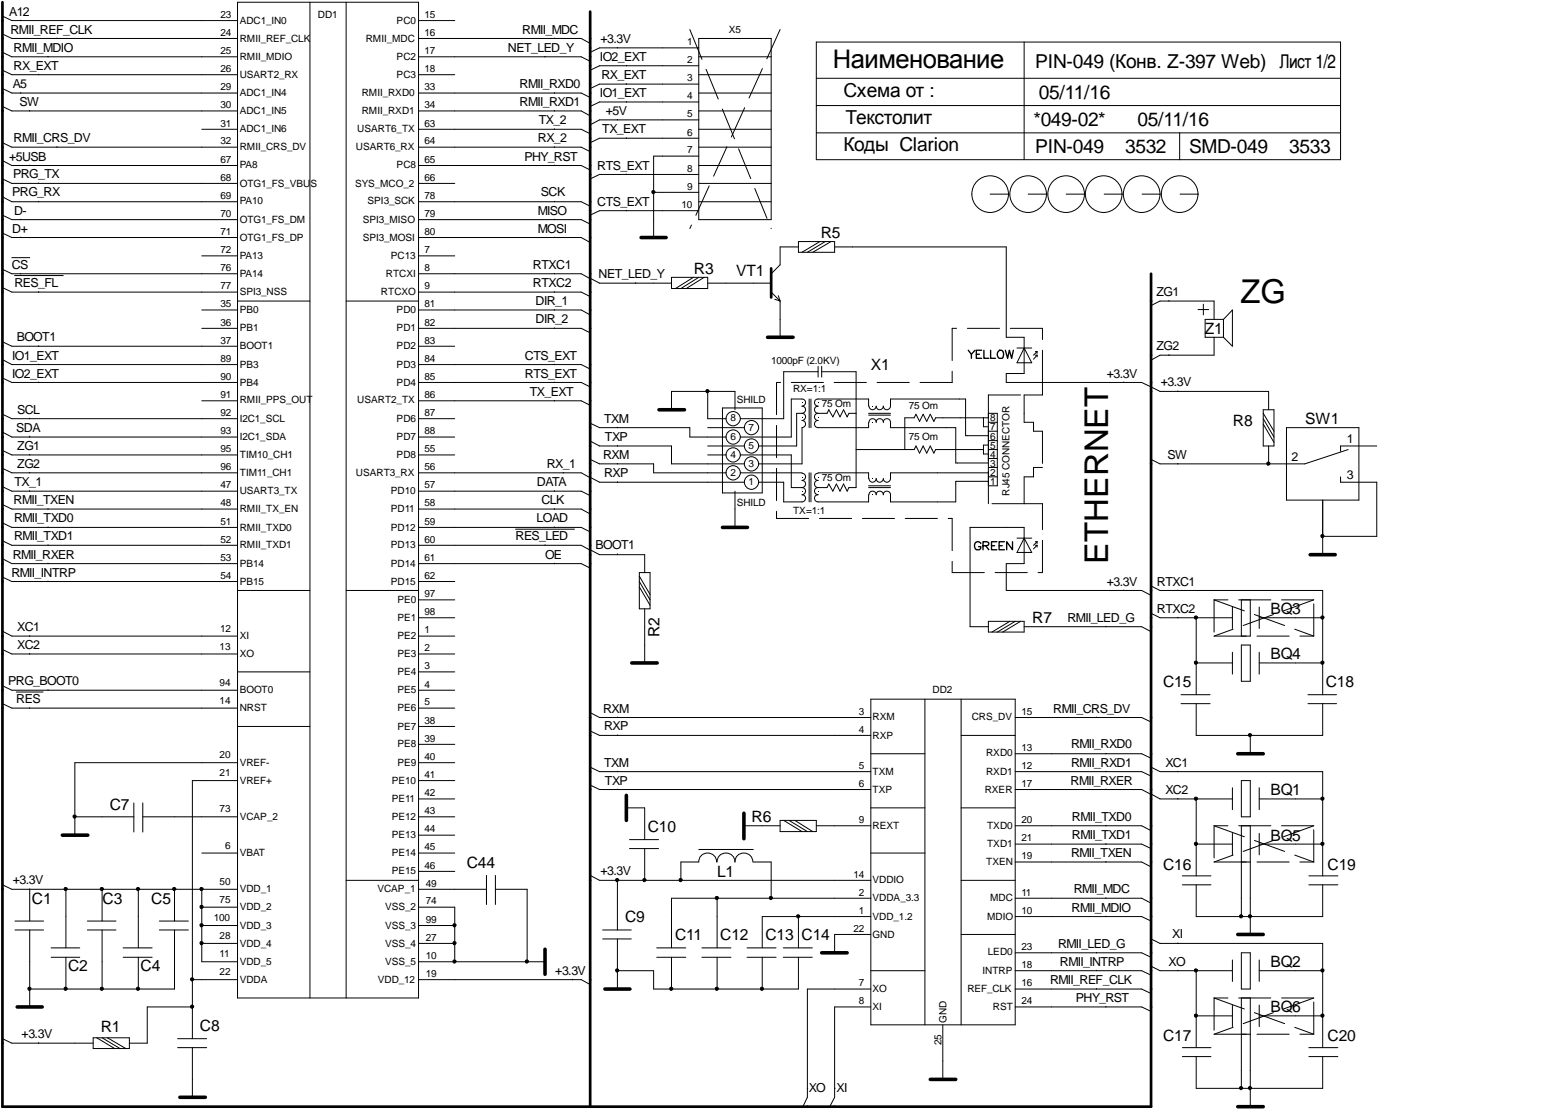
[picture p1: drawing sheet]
<svg xmlns="http://www.w3.org/2000/svg" width="297mm" height="210mm" viewBox="0 0 297 210" stroke-linecap="round" stroke-linejoin="round" font-family="sans-serif">
<path d="M.5 .4v209.1h217.6v-157.7M111.8 2.2v207.3M146.1 50.8v5.5" fill="none" stroke="#000" stroke-width=".51"/>
<g fill="none" stroke="#000" stroke-width=".19">
<path d="M.5 16.8l1.7 .8h42.8M.5 3l1.7 .9h42.8M.5 9.9l1.7 .9h42.8M.5 13.3l1.7 .8h42.8M.5 6.4l1.7 .9h42.8M3.9 3.8v.1M3.9 17.5v.1M7.3 14.1h.1M9.1 10.7v.1M10.8 7.2v.1M45 .4h34.3v188.5h-34.3zM58.7 .4v188.5"/>
<path d="M65.6 .4v188.5M79.3 17.6h30.8l1.7 .9M79.3 3.9h6.8M79.3 10.8h30.8l1.7 .8M79.3 7.3h30.8l1.7 .9M79.3 14.1h6.8M103.2 10.7v.1M105 7.2v.1M105 17.5v.1M117 9v.1M118.7 12.4h.1M118.7 15.8v.1"/>
<path d="M118.7 19.2v.1M132.4 7.3h13.7v34.3h-13.7zM132.4 17.6h13.7M132.4 15.9h-18.8l-1.8 .9M132.4 12.4h-18.8l-1.8 .9M132.4 19.3h-18.8l-1.8 .9M132.4 9.1h-18.8l-1.8 .8M132.4 10.8h13.7M132.4 14.1h13.7M154.6 8h99.4v22.2h-99.4zM154.6 20h99.4M154.6 14.8h99.4"/>
<path d="M194 8v22.2M.5 30.4l1.7 .9h42.8M.5 20.2l1.7 .8h42.8M.5 37.3l1.7 .9h42.8M.5 33.9l1.7 .8h42.8M.5 27l1.7 .9h42.8M5.6 20.9v.1M5.6 31.2v.1M7.3 34.6v.1M7.3 38.1v.1M10.8 27.8v.1M38.2 24.5h6.8"/>
<path d="M79.3 31.3h30.8l1.7 .9M79.3 21h30.8l1.7 .9M79.3 38.2h30.8l1.7 .8M79.3 27.9h30.8l1.7 .8M79.3 24.5h30.8l1.7 .8M79.3 34.7h6.8M105 20.9v.1M105 24.4v.1M105 27.8v.1M105 31.2v.1M105 38.1v.1M117 22.6v.1"/>
<path d="M118.7 26.1v.1M118.7 32.9v.1M118.7 39.8v.1M123.8 36.4h8.6M132.4 31.3h13.7M132.4 21h13.7M132.4 39.9h-18.8l-1.8 .8M132.4 33h-18.8l-1.8 .9M132.4 26.2h-18.8l-1.8 .8M132.4 22.7h-18.8l-1.8 .9M132.4 29.5h-8.6v15.5M132.4 38.2h13.7"/>
<path d="M132.4 34.7h13.7M132.4 27.9h13.7M132.4 24.5h13.7M154.6 25.1h99.4M187.6 36.7h3.4M194.8 36.7h3.4M202 36.7h3.4M209.2 36.7h3.4M216.4 36.7h3.4M223.5 25.1v5.1M223.6 36.7h3.4M.5 51l1.7 .8h42.8"/>
<path d="M.5 40.7l1.7 .9h42.8M.5 44.1l1.7 .9h42.8M.5 54.4l1.7 .9h42.8M2.2 48.8h3.4M2.7 52.2h9.3M3.9 41.5v.1M3.9 44.9v.1M3.9 51.7v.1M7.3 55.2v.1M38.2 58.7h6.8M38.2 48.4h6.8M45 57h13.7"/>
<path d="M65.6 57h13.7M79.3 51.8h30.8l1.7 .9M79.3 41.6h30.8l1.7 .8M79.3 45h30.8l1.7 .9M79.3 58.7h30.8l1.7 .9M79.3 55.3h30.8l1.7 .8M79.3 48.4h6.8M105 41.5v.1M105 44.9v.1M105 51.7v.1M105 55.2v.1M105 58.6v.1"/>
<path d="M111.8 52.7l1.8 .9h13.6M120.4 53.5v.1M127.2 52.5h6.9v2.1h-6.9zM131.4 52.5l-3.4 2.1M132.4 52.5l-3.4 2.1M133.4 52.5l-3.4 2.1M134.1 53.6h12M146.1 55.3l1.7 1.7M146.8 56.6l1 .4M147.4 56l.4 1M147.8 57v6.8M151.3 45.7h6.8v2.1h-6.8z"/>
<path d="M151.3 46.7h-3.5v3.4l-1.7 1.7M155.3 45.7l-3.4 2.1M156.3 45.7l-3.4 2.1M157.4 45.7l-3.4 2.1M158.1 46.7h32.5v17.1h3.4v6.9h-3.4v1.7h25.7l3.4 1.7h20.6v3.5M218.1 57.8l1.6-.8h10.3v3.5M221.4 56.9v.1M226.9 58.6h2.1M228 57.6v2M.5 78.4l1.7 .8h42.8M.5 68.1l1.7 .9h42.8M.5 64.7l1.7 .8h42.8"/>
<path d="M.5 71.5l1.7 .9h42.8M5.6 79.2h.1M7.3 65.4v.1M7.3 68.9v.1M7.3 72.3v.1M38.2 75.9h6.8M38.2 62.1h6.8M79.3 79.2h6.8M79.3 72.4h30.8l1.7 .8M79.3 75.9h30.8l1.7 .8M79.3 69h30.8l1.7 .8M79.3 62.1h30.8l1.7 .9"/>
<path d="M79.3 65.5h6.8M105 62.1h.1M105 68.9v.1M105 72.3v.1M105 75.8v.1M127.2 77.6v-3.5h12v3.5M134.1 74.1v5.1h3.4M136.9 77.2h7.5v16.1h-7.5zM137.5 79.2a1.35 1.35 0 0 1 1.4-1.3 1.35 1.35 0 0 1 1.3 1.3M137.5 79.2a1.35 1.35 0 0 0 1.4 1.4 1.35 1.35 0 0 0 1.3-1.4M151.9 78.2a.68 .68 0 0 1 .7 .7 .68 .68 0 0 1-.7 .7 .68 .68 0 0 1 .7 .7 .68 .68 0 0 1-.7 .6v6.9h-8.2M151.9 78.2a.68 .68 0 0 0 .7-.6 .68 .68 0 0 0-.7-.7 .68 .68 0 0 0 .7-.7 .68 .68 0 0 0-.7-.7h-2v7.2h-9.7"/>
<path d="M151.9 78.2h-1v6.2h-7.2M153.3 75.5v5.4M153.6 75.5v5.4M155 78.2a.68 .68 0 0 0-.7 .7 .68 .68 0 0 0 .7 .7 .68 .68 0 0 0-.7 .7 .68 .68 0 0 0 .7 .6h9.5v-1M155 70.4h-6.5v8.8h-8.3M155 78.2h1.7l.3-.6 .8 1.3 .7-1.3 .6 1.3 .7-1.3 .7 1.3 .3-.7h1.4M155 69.3v2.1M155.7 70.4h6.5v21.9h-1.4l-.3 .7-.7-1.4-.7 1.4-.6-1.4-.7 1.4-.8-1.4-.3 .7h-1.7M155.7 69.3v2.1M164.5 76.9v-1.4h-9.5a.68 .68 0 0 0-.7 .7 .68 .68 0 0 0 .7 .7 .68 .68 0 0 0-.7 .7 .68 .68 0 0 0 .7 .6M164.5 78.2h4.2M164.5 78.6h4.2"/>
<path d="M164.6 79.9a.68 .68 0 0 1 .7-.7 .68 .68 0 0 1 .7 .7 .68 .68 0 0 1 .7-.7 .68 .68 0 0 1 .6 .7 .68 .68 0 0 1 .7-.7 .68 .68 0 0 1 .7 .7v1h12.4v6.7h6.1M164.6 76.9a.68 .68 0 0 0 .7 .7 .68 .68 0 0 0 .7-.7 .68 .68 0 0 0 .7 .7 .68 .68 0 0 0 .6-.7 .68 .68 0 0 0 .7 .7 .68 .68 0 0 0 .7-.7v-1.4h14.2v7h4.3M186.3 79.1v1.7h.9M187.2 78.2h1.7v13.7h-1.7zM187.2 79.1h-10l-.3 .7-.7-1.4-.6 1.4-.7-1.4-.7 1.4-.7-1.4-.3 .7h-1.8v6M187.2 79.9h1.7M192.7 65.9h2.7M194 65.9l1.4 2.8h-2.7zM196.1 67.2h.4M196.1 66.5h.4M196.5 66.5v.4M196.5 67.2v.4"/>
<path d="M196.5 67.2l-.7 .8M196.5 66.5l-.7 .7M212.9 72.3v.1M221.4 67.1v.1M223.1 74v.1M230 63.8v3.4h-10.3l-1.6 1M231.8 60.5h-3.5v3.3h3.5M231.8 60.5v3.3M231.8 60.5l1.7-1.8v6.8l-1.7-1.7M239.3 77.6h2v6.8h-2zM239.3 78.2l2 3.4M239.3 79.2l2 3.5"/>
<path d="M.5 88.6l1.7 .9h42.8M.5 85.3l1.7 .8h42.8M.5 92.1l1.7 .9h42.8M.5 81.8l1.7 .9h42.8M.5 99l1.7 .8h42.8M.5 95.5l1.7 .9h42.8M5.6 82.5v.2M5.6 86v.1M5.6 89.4v.1M5.6 92.9v.1M9.1 96.3v.1M9.1 99.7v.1"/>
<path d="M79.3 89.5h30.8l1.7 .9M79.3 86.1h6.8M79.3 93h30.8l1.7 .8M79.3 82.7h6.8M79.3 99.8h30.8l1.7 .9M79.3 96.4h30.8l1.7 .9M105 92.9v.1M105 96.3v.1M105 99.7v.1M106.7 89.4v.1M111.8 87l1.8 .8h10.2v1.7h13.7M111.8 90.3l1.8 1h27.3"/>
<path d="M111.8 83.5l1.8 .9h13.6v3.4h13.7M111.8 80.1l1.8 .8h17.1v1.8h6.8M117 80.9h.1M117 84.3v.1M117 87.7v.1M117 91.2v.1M134.1 86.1h3.4M134.1 84.4h6.8M134.1 80.9h6.8M137.5 86.1a1.35 1.35 0 0 1 1.4-1.3 1.35 1.35 0 0 1 1.3 1.3M137.5 86.1a1.35 1.35 0 0 0 1.4 1.4 1.35 1.35 0 0 0 1.3-1.4M137.5 82.7a1.35 1.35 0 0 1 1.4-1.3 1.35 1.35 0 0 1 1.3 1.3"/>
<path d="M137.5 82.7a1.35 1.35 0 0 0 1.4 1.4 1.35 1.35 0 0 0 1.3-1.4M137.5 89.5a1.35 1.35 0 0 1 1.4-1.4 1.35 1.35 0 0 1 1.3 1.4M137.5 89.5a1.35 1.35 0 0 0 1.4 1.3 1.35 1.35 0 0 0 1.3-1.3M139.2 93v6.8M140.2 89.5h11.7M140.2 86.1h9.7v6.2h2M143.7 91.3h4.8v3.7h3.4a.68 .68 0 0 0 .7-.7 .68 .68 0 0 0-.7-.7 .68 .68 0 0 0 .7-.6 .68 .68 0 0 0-.7-.7M151.9 89.6a.68 .68 0 0 1 .7 .7 .68 .68 0 0 1-.7 .6 .68 .68 0 0 1 .7 .7 .68 .68 0 0 1-.7 .7M153.3 89.5v5.5M153.6 89.5v5.5M155 92.3a.68 .68 0 0 0-.7 .7 .68 .68 0 0 0 .7 .6 .68 .68 0 0 0-.7 .7 .68 .68 0 0 0 .7 .7h9.5v-1.4M155 89.6a.68 .68 0 0 0-.7 .7 .68 .68 0 0 0 .7 .6 .68 .68 0 0 0-.7 .7 .68 .68 0 0 0 .7 .7"/>
<path d="M155 89.5h9.5v1.1M162.2 85.1h11l.3-.7 .7 1.4 .7-1.4 .7 1.4 .6-1.4 .7 1.4 .3-.7h9.1M164.5 92.3h4.2M164.5 91.9h4.2M187.2 91.1h-6.1v3.9h-12.4v-1.4a.68 .68 0 0 0-.7-.6 .68 .68 0 0 0-.7 .6 .68 .68 0 0 0-.6-.6 .68 .68 0 0 0-.7 .6 .68 .68 0 0 0-.7-.6 .68 .68 0 0 0-.7 .6M187.2 89.5h-18.5v1.1a.68 .68 0 0 1-.7 .7 .68 .68 0 0 1-.7-.7 .68 .68 0 0 1-.6 .7 .68 .68 0 0 1-.7-.7 .68 .68 0 0 1-.7 .7 .68 .68 0 0 1-.7-.7M187.2 85.1h1.7M187.2 90.3h1.7M187.2 84.2h-.9v1.7h.9M187.2 86.8h1.7M187.2 88.5h1.7M187.2 81.6h1.7"/>
<path d="M187.2 83.4h1.7M223.1 87.7v.1M239.3 80.3l2 3.4M240.3 84.4v3.4M243.7 80.9h13.7v13.8h-13.7zM250.6 94.7v10.3M254 90.3v1h6.8v10.2h-10.2M255.4 85.1l-8.2 2.7h-27.5l-1.6-.8M260.8 84.4h-6.8v1M.5 119.5l1.7 .9h42.8M.5 109.2l1.7 .9h42.8M.5 105.7l1.7 1h42.8"/>
<path d="M.5 102.4l1.7 .8h42.8M9.1 103.1v.1M9.1 106.6v.1M9.1 110v.1M45 111.8h13.7M65.6 111.8h13.7M79.3 106.7h30.8l1.7 .8M79.3 116.9h6.8M79.3 103.2h30.8l1.7 .9M79.3 110.1h6.8M79.3 113.5h6.8M97.7 100.2h11.1"/>
<path d="M103.2 103.1v.1M105 106.6v.1M111.8 104.1l1.8 .9h8.5v3.4M117 104.8v.2M121.1 108.4h2v6.8h-2zM121.1 111.1l2 3.5M121.1 110.1l2 3.4M121.1 109.1l2 3.4M122.1 115.2v10.3M187.2 117.6h6.8v2h-6.8zM191.3 117.6l-3.4 2M192.3 117.6l-3.4 2"/>
<path d="M192.7 101.9h2.7M193.3 117.6l-3.4 2M194 118.6h22.3l1.8 .9M194 101.9l1.4 2.7h-2.7zM196.1 103.2h.4M196.1 102.5h.4M196.5 103.2l-.7 .7M196.5 102.5v.4M196.5 103.2v.3M196.5 102.5l-.7 .7M209.5 118.5v.1M212.9 111.7v.1"/>
<path d="M218.1 116.1l1.6 .8h13.8M218.1 112.7l-1.8-.9h-25.7v-5.1h3.4v-6.9h-10.2v18.8h3.4M218.1 110.9l1.6 .9h30.9v19.7M223.1 111.7v.1M223.1 116.8v.1M226.6 116.9v14.6M233.5 114.9v4.1M235.2 113.5h1.7v6.9h-1.7zM238.5 116.9h12.1M238.5 114.9v4.1M.5 133.2l1.7 .8h42.8M.5 122.9l1.7 .9h42.8"/>
<path d="M.5 129.8l1.7 .8h42.8M3.1 131h5.1M5.6 120.3v.1M5.6 123.7v.1M5.6 133.9v.1M9.1 130.6h.1M45 137.5h13.7M45 127.2h13.7M79.3 134h6.8M79.3 120.4h6.8M79.3 123.8h6.8M79.3 130.6h6.8"/>
<path d="M79.3 137.5h6.8M79.3 127.2h6.8M111.8 138.3l1.8 .9h51.4M111.8 134.9l1.8 .9h51.4M117 135.7v.1M117 139.1v.1M165 132.3h27.3v61.7h-27.3zM175.2 132.3v61.7M182.1 139.2h10.2M182.1 132.3v61.7M192.3 135.8h24l1.8 .9M207.7 135.7v.1"/>
<path d="M223.7 131.5h5.5M223.7 133.2h5.5M226.6 133.2v6h24v-6M226.6 125.5h6.9M233.5 123.4v4.2M235.2 122.1h1.7v6.8h-1.7zM236.9 139.2v3.5M238.5 125.5h12.1M238.5 123.4v4.2M247.8 131.5h5.4M247.8 133.2h5.4M14.2 154.6h11.2"/>
<path d="M25.4 152v5.5M27 154.6h18M27 152v5.5M45 147.7h-8.6v48.9M45 144.4h-30.8v13.7M79.3 154.6h6.8M79.3 147.7h6.8M79.3 151.2h6.8M79.3 144.4h6.8M79.3 158.1h6.8M79.3 140.9h6.8M111.8 148.6l1.8 .8h51.4"/>
<path d="M111.8 145.2l1.8 .8h51.4M117 146h.1M117 149.4h.1M118.7 152.9h3.4v6M119.2 158.9h5.6M140.9 156.3h6.9M147.8 155.3h6.8v2.1h-6.8zM148.5 155.3l3.4 2.1M149.5 155.3l3.4 2.1M150.6 155.3l3.4 2.1M154.6 156.3h10.4M165 142.7h10.2"/>
<path d="M165 152.9h10.2M182.1 152.9h10.2M192.3 156.3h24l1.8 .9M192.3 159.8h24l1.8 .8M192.3 146h24l1.8 .9M192.3 149.4h24l1.8 1M192.3 142.7h24l1.8 .8M209.5 142.6v.1M209.5 146h.1M209.5 149.4h.1M209.5 156.2v.1M209.5 159.7v.1"/>
<path d="M218.1 145.2l1.6 .8h30.9v19.8M218.1 150.3l1.6 .9h13.8M223.1 146h.1M223.1 151.1v.1M226.6 151.2v14.6M226.6 159.8h6.9M233.5 149.1v4.1M233.5 157.7v4.1M235.2 147.7h1.7v6.9h-1.7zM238.5 159.8h12.1M238.5 151.2h12.1M238.5 149.1v4.1"/>
<path d="M238.5 157.7v4.1M.5 167.5l1.7 .8h42.8M2.8 174.3h5.5M2.8 176h5.5M5.6 168.2v6.1M5.6 176v14.6M9.7 179.4h5.4M12.5 168.3v11.1M16.5 174.3h5.5M16.5 176h5.5M19.3 168.3v6M19.3 176v11.2"/>
<path d="M23.3 179.4h5.5M26.2 168.3v11.1M30.2 174.3h5.5M30.2 176h5.5M33.1 176v11.2h-27.5M33.1 168.3v6M38.2 178.6h6.8M38.2 168.3v13.7h6.8M38.2 161.5h6.8M38.2 175.2h6.8M38.2 171.7h6.8M65.6 166.6h13.7"/>
<path d="M79.3 168.3h12.9M79.3 171.7h6.8v10.3M79.3 178.6h6.8M79.3 161.5h6.8M79.3 175.2h6.8M79.3 164.9h6.8M92.2 165.7v5.5M93.8 168.3h6.1v13.7M93.8 165.7v5.5M111.8 165.7l1.8 .9h51.4M114.2 176h5.4M114.2 177.7h5.4"/>
<path d="M117 166.5v9.5M117 177.7v9.5M119.2 160.6h5.6M122.1 160.6v6M124.4 179.4h5.5M132.4 160.8h10.3M133 179.4h5.5M135.8 163.2a1.69 1.69 0 0 0-1.7-1.7 1.69 1.69 0 0 0-1.7 1.7h-3.4v3.4M135.8 163.2a1.69 1.69 0 0 1 1.7-1.7 1.69 1.69 0 0 1 1.7 1.7 1.69 1.69 0 0 1 1.7-1.7 1.69 1.69 0 0 1 1.7 1.7M135.8 170v9.4M141.5 179.4h5.5M142.7 163.2h3.4v6.8"/>
<path d="M148.4 179.4h5.5M151.3 173.5v5.9M165 170h-37.8v9.4M165 173.5h-20.6v5.9M165 176.9h-6.9v3.4M165 161.5h10.2M182.1 166.6h10.2M182.1 176.9h10.2M192.3 173.5h24l1.8 .8M192.3 170h24l1.8 .9M192.3 163.2h24l1.8 .9M209.5 163.1v.1"/>
<path d="M209.5 169.9v.1M209.5 173.4v.1M218.1 177.7l1.6 .9h30.9v19.7M223.1 178.5v.1M224 165.8h5.4M224 167.5h5.4M226.6 167.5v6h24v-6M235.2 173.5v-17.2h1.7v20.6M235.2 163.2h1.7M247.9 165.8h5.5M247.9 167.5h5.5M.5 196.6l1.7 .8h15.4"/>
<path d="M7.3 197.4h.1M9.7 181.2h5.4M12.5 181.2v6M17.6 196.4h6.9v2.1h-6.9zM18.3 196.4l3.4 2.1M19.3 196.4l3.4 2.1M20.4 196.4l3.4 2.1M23.3 181.2h5.5M26.2 181.2v6M33.7 196.6h5.5M33.7 198.3h5.5M36.4 185.4h8.6"/>
<path d="M36.4 198.3v9.4M36.4 190.6h-8.5v6.8h-3.4M79.3 185.4h30.8l1.7 1M79.3 182h23.9M108.4 185.3v.1M124.4 181.2h5.5M127.2 181.2v6M133 181.2h5.5M135.8 181.2v6M141.5 181.2h5.5M144.4 181.2v6M148.4 181.2h5.5"/>
<path d="M151.3 181.2v6h-27.5v-3.5h-6.8M165 190.6h-6.9v17.1l-.9 1.8M165 183.7h10.2M165 187.2h-12.1v20.5l-.8 1.8M178.6 194v10.3M192.3 190.6h24l1.8 .8M192.3 183.7h24l1.8 .9M192.3 180.3h24l1.8 .9M192.3 187.2h24l1.8 .8M207.7 180.3h.1M207.7 183.6v.1M207.7 187.1v.1"/>
<path d="M209.5 190.5v.1M218.1 182.9l1.6 .8h13.8M223.1 183.6v.1M224 198.3h5.4M224 200h5.4M226.6 183.7v14.6M226.6 200v6h24v-6M226.6 192.3h6.9M233.5 181.7v4.1M233.5 190.2v4.1M235.2 180.3h1.7v6.9h-1.7zM235.2 195.7h1.7"/>
<path d="M238.5 183.7h12.1M238.5 192.3h12.1M238.5 181.7v4.1M238.5 190.2v4.1M247.9 198.3h5.5M247.9 200h5.5M152.9 206h.1M158.1 206h.1M235.2 206v-17.1h1.7v20.6"/>
<circle cx="123.8" cy="36.4" r=".31"/>
<circle cx="187.6" cy="36.7" r="3.5"/>
<circle cx="194.8" cy="36.7" r="3.5"/>
<circle cx="202" cy="36.7" r="3.5"/>
<circle cx="209.1" cy="36.7" r="3.5"/>
<circle cx="216.3" cy="36.7" r="3.5"/>
<circle cx="223.5" cy="36.7" r="3.5"/>
<circle cx="134" cy="74" r=".31"/>
<circle cx="142.4" cy="84.4" r="1.35"/>
<circle cx="142.4" cy="91.3" r="1.35"/>
<circle cx="142.4" cy="80.9" r="1.35"/>
<circle cx="142.4" cy="87.8" r="1.35"/>
<circle cx="240.3" cy="87.7" r=".31"/>
<circle cx="226.6" cy="116.9" r=".31"/>
<circle cx="250.5" cy="116.9" r=".31"/>
<circle cx="250.5" cy="101.5" r=".31"/>
<circle cx="226.6" cy="125.4" r=".31"/>
<circle cx="236.8" cy="139.1" r=".31"/>
<circle cx="250.5" cy="125.4" r=".31"/>
<circle cx="14.1" cy="154.5" r=".31"/>
<circle cx="226.6" cy="159.7" r=".31"/>
<circle cx="226.6" cy="151.2" r=".31"/>
<circle cx="250.5" cy="151.2" r=".31"/>
<circle cx="250.5" cy="159.7" r=".31"/>
<circle cx="12.4" cy="168.3" r=".31"/>
<circle cx="19.3" cy="168.3" r=".31"/>
<circle cx="26.1" cy="168.3" r=".31"/>
<circle cx="33" cy="168.3" r=".31"/>
<circle cx="38.2" cy="171.7" r=".31"/>
<circle cx="38.2" cy="178.5" r=".31"/>
<circle cx="38.2" cy="168.3" r=".31"/>
<circle cx="38.2" cy="175.1" r=".31"/>
<circle cx="86.1" cy="175.1" r=".31"/>
<circle cx="86.1" cy="178.5" r=".31"/>
<circle cx="116.9" cy="166.6" r=".31"/>
<circle cx="122.1" cy="166.6" r=".31"/>
<circle cx="128.9" cy="166.6" r=".31"/>
<circle cx="135.8" cy="170" r=".31"/>
<circle cx="146" cy="170" r=".31"/>
<circle cx="151.2" cy="173.4" r=".31"/>
<circle cx="235.1" cy="173.4" r=".31"/>
<circle cx="236.8" cy="173.4" r=".31"/>
<circle cx="5.6" cy="187.1" r=".31"/>
<circle cx="12.4" cy="187.1" r=".31"/>
<circle cx="19.3" cy="187.1" r=".31"/>
<circle cx="26.1" cy="187.1" r=".31"/>
<circle cx="36.4" cy="190.5" r=".31"/>
<circle cx="36.4" cy="185.4" r=".31"/>
<circle cx="86.1" cy="182" r=".31"/>
<circle cx="99.8" cy="182" r=".31"/>
<circle cx="116.9" cy="183.7" r=".31"/>
<circle cx="127.2" cy="187.1" r=".31"/>
<circle cx="135.8" cy="187.1" r=".31"/>
<circle cx="144.3" cy="187.1" r=".31"/>
<circle cx="226.6" cy="192.2" r=".31"/>
<circle cx="226.6" cy="183.7" r=".31"/>
<circle cx="250.5" cy="192.2" r=".31"/>
<circle cx="250.5" cy="183.7" r=".31"/>
<circle cx="235.1" cy="205.9" r=".31"/>
<circle cx="236.8" cy="205.9" r=".31"/>
</g>
<g fill="#000">
<circle cx="123.8" cy="36.4" r=".31"/>
<circle cx="134" cy="74" r=".31"/>
<circle cx="240.3" cy="87.7" r=".31"/>
<circle cx="226.6" cy="116.9" r=".31"/>
<circle cx="250.5" cy="116.9" r=".31"/>
<circle cx="250.5" cy="101.5" r=".31"/>
<circle cx="226.6" cy="125.4" r=".31"/>
<circle cx="236.8" cy="139.1" r=".31"/>
<circle cx="250.5" cy="125.4" r=".31"/>
<circle cx="14.1" cy="154.5" r=".31"/>
<circle cx="226.6" cy="159.7" r=".31"/>
<circle cx="226.6" cy="151.2" r=".31"/>
<circle cx="250.5" cy="151.2" r=".31"/>
<circle cx="250.5" cy="159.7" r=".31"/>
<circle cx="12.4" cy="168.3" r=".31"/>
<circle cx="19.3" cy="168.3" r=".31"/>
<circle cx="26.1" cy="168.3" r=".31"/>
<circle cx="33" cy="168.3" r=".31"/>
<circle cx="38.2" cy="171.7" r=".31"/>
<circle cx="38.2" cy="178.5" r=".31"/>
<circle cx="38.2" cy="168.3" r=".31"/>
<circle cx="38.2" cy="175.1" r=".31"/>
<circle cx="86.1" cy="175.1" r=".31"/>
<circle cx="86.1" cy="178.5" r=".31"/>
<circle cx="116.9" cy="166.6" r=".31"/>
<circle cx="122.1" cy="166.6" r=".31"/>
<circle cx="128.9" cy="166.6" r=".31"/>
<circle cx="135.8" cy="170" r=".31"/>
<circle cx="146" cy="170" r=".31"/>
<circle cx="151.2" cy="173.4" r=".31"/>
<circle cx="235.1" cy="173.4" r=".31"/>
<circle cx="236.8" cy="173.4" r=".31"/>
<circle cx="5.6" cy="187.1" r=".31"/>
<circle cx="12.4" cy="187.1" r=".31"/>
<circle cx="19.3" cy="187.1" r=".31"/>
<circle cx="26.1" cy="187.1" r=".31"/>
<circle cx="36.4" cy="190.5" r=".31"/>
<circle cx="36.4" cy="185.4" r=".31"/>
<circle cx="86.1" cy="182" r=".31"/>
<circle cx="99.8" cy="182" r=".31"/>
<circle cx="116.9" cy="183.7" r=".31"/>
<circle cx="127.2" cy="187.1" r=".31"/>
<circle cx="135.8" cy="187.1" r=".31"/>
<circle cx="144.3" cy="187.1" r=".31"/>
<circle cx="226.6" cy="192.2" r=".31"/>
<circle cx="226.6" cy="183.7" r=".31"/>
<circle cx="250.5" cy="192.2" r=".31"/>
<circle cx="250.5" cy="183.7" r=".31"/>
<circle cx="235.1" cy="205.9" r=".31"/>
<circle cx="236.8" cy="205.9" r=".31"/>
</g>
<g fill="none" stroke="#000" stroke-width=".19" stroke-dasharray="6.1 2">
<path d="M130.7 5.6l15.4 37.7M147.8 5.6l-17.1 37.7M147.1 72.4v25.7M180.4 62.1v10.3M180.4 72.4h-33.3M187.2 74.8h6.8M194 74.8v3.4M194 78.2v1.7M194 79.9h1.8M194 74.8h3.5M195.8 79.9v1.7M197.5 74.8v-2.4"/>
<path d="M197.5 72.4v-10.3M197.5 62.1h-17.1M147.1 98.1h33.3M180.4 98.1v10.3M187.2 95.3v-20.5M194 90.3v5M194 95.3h3.5M194 95.3h-6.8M195.8 81.6h1.7M195.8 88.5v1.8M195.8 90.3h-1.8M197.5 95.3v2.8"/>
<path d="M197.5 88.5h-1.7M197.5 81.6v6.9M180.4 108.4h17.1M197.5 108.4v-10.3M230 113.5v6.9M230 113.5l18.9 6.9M248.9 113.5h-18.9M248.9 113.5l-18.9 6.9M230 120.4h18.9M248.9 120.4v-6.9M230 156.3v6.9M230 156.3l18.9 6.9"/>
<path d="M248.9 156.3h-18.9M248.9 156.3l-18.9 6.9M230 163.2h18.9M248.9 163.2v-6.9M230 188.9v6.8M230 195.7h18.9M230 188.9l18.9 6.8M248.9 195.7v-6.8M248.9 188.9h-18.9M248.9 188.9l-18.9 6.8"/>
</g>
<g fill="none" stroke="#000" stroke-width=".68">
<path d="M121.5 45h4.7M124.8 77.6h4.9M145.4 63.8h4.8M136.9 99.8h4.7M248.2 105h4.7M119.7 125.5h4.8M11.8 158.1h4.8M118.7 150.5v4.8M140.9 153.9v4.8M234.5 142.7h4.8M103.2 179.7v4.7M234.5 176.9h4.8"/>
<path d="M3.3 190.6h4.7M114.6 187.2h4.7M155.7 180.3h4.8M34.1 207.7h4.8M176.2 204.3h4.9M234.5 209.5h4.8"/>
</g>
<g fill="#000">
<path d="M151.9 76.2l.1 .1zM151.9 78.9l.1 .1zM155 76.2l.1 .1zM155 78.9l.1 .1zM165.3 79.9l.1 .1zM165.3 76.9l.1 .1zM186.3 79.1l.1 .1zM151.9 93h.1zM151.9 90.3h.1zM155 93h.1zM155 90.3h.1zM162.2 85.1l.1 .1z"/>
<path d="M165.3 93.6l.1 .1zM165.3 90.6l.1 .1zM171.4 85.1l.1 .1zM186.3 85.1l.1 .1z"/>
</g>
<g fill="none" stroke="#000" stroke-width=".25">
<path d="M183.4 66.3l.6 .8v.7M184.7 66.3l-.7 .8M185 67.1h.5M186 66.3h-1v1.5h1M186.4 66.3v1.5h.9M187.7 66.3v1.5h.9M189 66.6a.63 .63 0 0 1 .9-.2 .63 .63 0 0 1 .2 .8l-.2 .6h-.6l-.4-.6zM190.5 66.3l.4 1.5 .3-1.5 .4 1.5 .4-1.5M185.8 102.9a.7 .7 0 0 0-1-.2 .7 .7 0 0 0-.1 1l.3 .4h.5l.3-.4v-.2h-.4M186.2 103.3l1-.1 .1-.4-.4-.3h-.7v1.6M186.7 103.3l.6 .8M187.8 103.3h.6"/>
<path d="M188.8 102.5h-1v1.6h1M189.3 103.3h.6M190.3 102.5h-1v1.6h1M191.8 102.5v1.6l-1.1-1.6v1.6"/>
</g>
<g font-size="6.2">
<text x="235" y="57.4">ZG</text>
<text x="209.9" y="106.7" transform="rotate(-90 209.9 106.7)">ETHERNET</text>
</g>
<text font-size="4.9" x="157.8" y="13">Наименование</text>
<g font-size="3.6">
<text x="196.1" y="12.9">PIN-049 (Конв. Z-397 Web) Лист 1/2</text>
<text x="159.8" y="18.4">Схема от :</text>
<text x="160.1" y="23.5">Текстолит</text>
<text x="195.8" y="23.9">*049-02*</text>
<text x="196.8" y="18.7">05/11/16</text>
<text x="215.5" y="23.9">05/11/16</text>
<text x="159.8" y="28.6">Коды Clarion</text>
<text x="196.1" y="29">PIN-049</text>
<text x="213.1" y="29">3532</text>
<text x="225.3" y="29">SMD-049</text>
<text x="244.2" y="29">3533</text>
</g>
<g font-size="3">
<text x="155.5" y="45">R5</text>
<text x="131.4" y="51.8">R3</text>
<text x="139.5" y="52.2">VT1</text>
<text x="228.2" y="63.2">Z1</text>
<text x="165" y="70">X1</text>
<text x="233.5" y="80.6">R8</text>
<text x="247.3" y="80.3">SW1</text>
<text x="195.5" y="117.9">R7</text>
<text x="240.7" y="116.2">BQ3</text>
<text x="124.9" y="120.7" transform="rotate(-90 124.9 120.7)">R2</text>
<text x="240.7" y="124.8">BQ4</text>
<text x="220.3" y="130">C15</text>
<text x="251.2" y="130">C18</text>
<text x="20.8" y="153.2">C7</text>
<text x="142.4" y="155.6">R6</text>
<text x="240.7" y="150.5">BQ1</text>
<text x="122.7" y="157.4">C10</text>
<text x="240.7" y="159.1">BQ5</text>
<text x="88.4" y="164.3">C44</text>
<text x="135.8" y="165.9">L1</text>
<text x="220.3" y="164.6">C16</text>
<text x="251.5" y="164.6">C19</text>
<text x="6.1" y="171">C1</text>
<text x="19.4" y="171">C3</text>
<text x="28.7" y="171">C5</text>
<text x="118.4" y="174.5">C9</text>
<text x="127.9" y="177.9">C11</text>
<text x="136.4" y="177.9">C12</text>
<text x="145" y="177.9">C13</text>
<text x="151.8" y="177.9">C14</text>
<text x="12.9" y="183.7">C2</text>
<text x="26.6" y="183.7">C4</text>
<text x="240.7" y="183">BQ2</text>
<text x="240.7" y="191.6">BQ6</text>
<text x="19.1" y="195.4">R1</text>
<text x="37.9" y="195.1">C8</text>
<text x="220.3" y="197.1">C17</text>
<text x="251.5" y="197.1">C20</text>
</g>
<g font-size="2.3">
<text x="1.7" y="3">A12</text>
<text x="2" y="6.4">RMII_REF_CLK</text>
<text x="2.6" y="9.8">RMII_MDIO</text>
<text x="96.2" y="9.8">NET_LED_Y</text>
<text x="98.9" y="6.4">RMII_MDC</text>
<text x="113.7" y="11.5">IO2_EXT</text>
<text x="113.7" y="8.1">+3.3V</text>
<text x="2.4" y="16.7">A5</text>
<text x="2.6" y="13.2">RX_EXT</text>
<text x="98.4" y="16.7">RMII_RXD0</text>
<text x="113.9" y="14.9">RX_EXT</text>
<text x="3.7" y="20.1">SW</text>
<text x="98.4" y="20.1">RMII_RXD1</text>
<text x="102.1" y="23.5">TX_2</text>
<text x="113.7" y="18.4">IO1_EXT</text>
<text x="114.8" y="21.8">+5V</text>
<text x="2.6" y="26.9">RMII_CRS_DV</text>
<text x="101.9" y="26.9">RX_2</text>
<text x="114.1" y="25.2">TX_EXT</text>
<text x="1.7" y="30.4">+5USB</text>
<text x="2.5" y="33.8">PRG_TX</text>
<text x="99.4" y="30.4">PHY_RST</text>
<text x="113.2" y="32.1">RTS_EXT</text>
<text x="2.3" y="37.2">PRG_RX</text>
<text x="2.7" y="40.6">D-</text>
<text x="101.9" y="40.6">MISO</text>
<text x="102.5" y="37.2">SCK</text>
<text x="113.2" y="38.9">CTS_EXT</text>
<text x="2.3" y="44">D+</text>
<text x="101.9" y="44">MOSI</text>
<text x="2.2" y="50.9">CS</text>
<text x="101" y="50.9">RTXC1</text>
<text x="113.4" y="52.7">NET_LED_Y</text>
<text x="2.7" y="54.4">RES_FL</text>
<text x="101" y="54.4">RTXC2</text>
<text x="101.5" y="57.7">DIR_1</text>
<text x="219.1" y="56">ZG1</text>
<text x="3.2" y="64.6">BOOT1</text>
<text x="101.5" y="61.2">DIR_2</text>
<text x="2.3" y="68.1">IO1_EXT</text>
<text x="2.3" y="71.5">IO2_EXT</text>
<text x="99.4" y="68.1">CTS_EXT</text>
<text x="99.4" y="71.5">RTS_EXT</text>
<text x="209.7" y="71.5">+3.3V</text>
<text x="219.1" y="66.3">ZG2</text>
<text x="100.4" y="74.9">TX_EXT</text>
<text x="219.9" y="73.2">+3.3V</text>
<text x="3.1" y="81.7">SDA</text>
<text x="3.3" y="78.3">SCL</text>
<text x="114.4" y="80">TXM</text>
<text x="114.6" y="83.5">TXP</text>
<text x="255.1" y="83.8">1</text>
<text x="3.3" y="85.2">ZG1</text>
<text x="3.3" y="88.6">ZG2</text>
<text x="103.6" y="88.6">RX_1</text>
<text x="114.3" y="86.9">RXM</text>
<text x="221.2" y="86.9">SW</text>
<text x="244.6" y="87.2">2</text>
<text x="2.6" y="95.4">RMII_TXEN</text>
<text x="2.7" y="92">TX_1</text>
<text x="101.7" y="92">DATA</text>
<text x="102.6" y="95.4">CLK</text>
<text x="114.4" y="90.3">RXP</text>
<text x="255.1" y="90.7">3</text>
<text x="2.7" y="98.9">RMII_TXD0</text>
<text x="101.6" y="98.9">LOAD</text>
<text x="2.4" y="105.7">RMII_RXER</text>
<text x="2.7" y="102.3">RMII_TXD1</text>
<text x="97.7" y="102.3">RES_LED</text>
<text x="103.2" y="105.7">OE</text>
<text x="112.8" y="104">BOOT1</text>
<text x="2.2" y="109.1">RMII_INTRP</text>
<text x="209.7" y="110.8">+3.3V</text>
<text x="219.2" y="110.8">RTXC1</text>
<text x="3.3" y="119.5">XC1</text>
<text x="202.2" y="117.7">RMII_LED_G</text>
<text x="219.2" y="116">RTXC2</text>
<text x="3.3" y="122.9">XC2</text>
<text x="1.6" y="129.7">PRG_BOOT0</text>
<text x="3.1" y="133.1">RES</text>
<text x="114.3" y="134.9">RXM</text>
<text x="199.5" y="134.9">RMII_CRS_DV</text>
<text x="114.4" y="138.3">RXP</text>
<text x="202.9" y="141.6">RMII_RXD0</text>
<text x="114.4" y="145.1">TXM</text>
<text x="114.6" y="148.5">TXP</text>
<text x="202.8" y="148.5">RMII_RXER</text>
<text x="202.9" y="145.1">RMII_RXD1</text>
<text x="220.8" y="145.1">XC1</text>
<text x="203.1" y="155.4">RMII_TXD0</text>
<text x="220.8" y="150.3">XC2</text>
<text x="203.1" y="158.8">RMII_TXD1</text>
<text x="2.4" y="167.4">+3.3V</text>
<text x="113.7" y="165.7">+3.3V</text>
<text x="202.9" y="162.2">RMII_TXEN</text>
<text x="203" y="172.6">RMII_MDIO</text>
<text x="203.4" y="169.1">RMII_MDC</text>
<text x="200.4" y="179.4">RMII_LED_G</text>
<text x="222" y="177.6">XI</text>
<text x="105.2" y="184.5">+3.3V</text>
<text x="200.8" y="182.8">RMII_INTRP</text>
<text x="221.4" y="182.8">XO</text>
<text x="198.9" y="186.2">RMII_REF_CLK</text>
<text x="203.8" y="189.7">PHY_RST</text>
<text x="4.1" y="196.5">+3.3V</text>
<text x="153.2" y="206.8">XO</text>
<text x="158.5" y="206.8">XI</text>
</g>
<g font-size="1.9">
<text x="41.8" y="3.4">23</text>
<text x="45.4" y="4.5">ADC1_IN0</text>
<text x="60.2" y="3.4">DD1</text>
<text x="75.1" y="4.5">PC0</text>
<text x="80.4" y="3.4">15</text>
<text x="41.8" y="6.8">24</text>
<text x="41.8" y="10.2">25</text>
<text x="45.4" y="7.9">RMII_REF_CLK</text>
<text x="45.4" y="11.3">RMII_MDIO</text>
<text x="69.3" y="7.9">RMII_MDC</text>
<text x="75.1" y="11.3">PC2</text>
<text x="80.4" y="6.8">16</text>
<text x="80.4" y="10.2">17</text>
<text x="130.2" y="8.6">1</text>
<text x="130.2" y="11.9">2</text>
<text x="138" y="6.2">X5</text>
<text x="41.8" y="17.1">29</text>
<text x="41.8" y="13.6">26</text>
<text x="45.4" y="14.7">USART2_RX</text>
<text x="75.1" y="14.7">PC3</text>
<text x="80.4" y="17.1">33</text>
<text x="80.4" y="13.6">18</text>
<text x="130.2" y="15.4">3</text>
<text x="41.8" y="24">31</text>
<text x="41.8" y="20.5">30</text>
<text x="45.4" y="18.2">ADC1_IN4</text>
<text x="45.4" y="21.6">ADC1_IN5</text>
<text x="68.5" y="18.2">RMII_RXD0</text>
<text x="68.5" y="21.6">RMII_RXD1</text>
<text x="80.4" y="24">63</text>
<text x="80.4" y="20.5">34</text>
<text x="130.2" y="18.8">4</text>
<text x="130.2" y="22.2">5</text>
<text x="41.8" y="27.3">32</text>
<text x="45.4" y="28.4">RMII_CRS_DV</text>
<text x="45.4" y="25.1">ADC1_IN6</text>
<text x="67.4" y="28.4">USART6_RX</text>
<text x="67.7" y="25.1">USART6_TX</text>
<text x="80.4" y="27.3">64</text>
<text x="130.2" y="25.7">6</text>
<text x="130.2" y="29">7</text>
<text x="41.8" y="34.2">68</text>
<text x="41.8" y="30.8">67</text>
<text x="45.4" y="35.3">OTG1_FS_VBUS</text>
<text x="45.4" y="31.8">PA8</text>
<text x="67.3" y="35.3">SYS_MCO_2</text>
<text x="75.1" y="31.8">PC8</text>
<text x="80.4" y="34.2">66</text>
<text x="80.4" y="30.8">65</text>
<text x="130.2" y="32.5">8</text>
<text x="130.2" y="35.9">9</text>
<text x="41.8" y="37.7">69</text>
<text x="41.8" y="41.1">70</text>
<text x="45.4" y="38.7">PA10</text>
<text x="69.6" y="38.7">SPI3_SCK</text>
<text x="80.4" y="37.7">78</text>
<text x="80.4" y="41.1">79</text>
<text x="129.1" y="39.4">10</text>
<text x="41.8" y="47.9">72</text>
<text x="41.8" y="44.5">71</text>
<text x="45.4" y="45.6">OTG1_FS_DP</text>
<text x="45.4" y="42.2">OTG1_FS_DM</text>
<text x="68.7" y="45.6">SPI3_MOSI</text>
<text x="68.7" y="42.2">SPI3_MISO</text>
<text x="80.4" y="47.9">7</text>
<text x="80.4" y="44.5">80</text>
<text x="41.8" y="51.3">76</text>
<text x="45.4" y="49">PA13</text>
<text x="45.4" y="52.4">PA14</text>
<text x="73.1" y="52.4">RTCXI</text>
<text x="74" y="49">PC13</text>
<text x="80.4" y="51.3">8</text>
<text x="41.8" y="54.8">77</text>
<text x="41.8" y="58.2">35</text>
<text x="45.4" y="55.9">SPI3_NSS</text>
<text x="45.4" y="59.3">PB0</text>
<text x="72.2" y="55.9">RTCXO</text>
<text x="75.1" y="59.3">PD0</text>
<text x="80.4" y="54.8">9</text>
<text x="80.4" y="58.2">81</text>
<text x="41.8" y="65">37</text>
<text x="41.8" y="61.6">36</text>
<text x="45.4" y="62.7">PB1</text>
<text x="75.1" y="62.7">PD1</text>
<text x="80.4" y="65">83</text>
<text x="80.4" y="61.6">82</text>
<text x="41.8" y="71.9">90</text>
<text x="41.8" y="68.5">89</text>
<text x="45.4" y="66.1">BOOT1</text>
<text x="45.4" y="69.6">PB3</text>
<text x="75.1" y="66.1">PD2</text>
<text x="75.1" y="69.6">PD3</text>
<text x="80.4" y="71.9">85</text>
<text x="80.4" y="68.5">84</text>
<text x="146.1" y="68.8">1000pF (2.0KV)</text>
<text x="41.8" y="75.4">91</text>
<text x="45.4" y="76.4">RMII_PPS_OUT</text>
<text x="45.4" y="73">PB4</text>
<text x="67.7" y="76.4">USART2_TX</text>
<text x="75.1" y="73">PD4</text>
<text x="80.4" y="75.4">86</text>
<text x="139.6" y="76.4">SHILD</text>
<text x="150.2" y="74.3">RX=1:1</text>
<text x="155.7" y="77">75 Om</text>
<text x="172.2" y="77.4">75 Om</text>
<text x="41.8" y="82.2">93</text>
<text x="41.8" y="78.7">92</text>
<text x="45.4" y="83.2">I2C1_SDA</text>
<text x="45.4" y="79.8">I2C1_SCL</text>
<text x="75.1" y="83.2">PD7</text>
<text x="75.1" y="79.8">PD6</text>
<text x="80.4" y="82.2">88</text>
<text x="80.4" y="78.7">87</text>
<text x="138.4" y="83.2">6</text>
<text x="138.4" y="79.8">8</text>
<text x="141.8" y="81.6">7</text>
<text x="172.2" y="83.2">75 Om</text>
<text x="187.6" y="83.2">6</text>
<text x="187.6" y="81.4">7</text>
<text x="187.6" y="79.8">8</text>
<text x="41.8" y="85.6">95</text>
<text x="41.8" y="89">96</text>
<text x="45.4" y="86.7">TIM10_CH1</text>
<text x="75.1" y="86.7">PD8</text>
<text x="80.4" y="85.6">55</text>
<text x="80.4" y="89">56</text>
<text x="138.4" y="86.6">4</text>
<text x="141.8" y="88.5">3</text>
<text x="141.8" y="84.9">5</text>
<text x="187.6" y="88.3">3</text>
<text x="187.6" y="86.6">4</text>
<text x="187.6" y="84.9">5</text>
<text x="41.8" y="95.8">48</text>
<text x="41.8" y="92.5">47</text>
<text x="45.4" y="93.6">USART3_TX</text>
<text x="45.4" y="90.1">TIM11_CH1</text>
<text x="67.4" y="90.1">USART3_RX</text>
<text x="74" y="93.6">PD10</text>
<text x="80.4" y="95.8">58</text>
<text x="80.4" y="92.5">57</text>
<text x="138.4" y="90.1">2</text>
<text x="139.6" y="95.8">SHILD</text>
<text x="141.8" y="91.8">1</text>
<text x="155.7" y="91.1">75 Om</text>
<text x="187.6" y="91.8">1</text>
<text x="187.6" y="90.1">2</text>
<text x="191.2" y="93.8" transform="rotate(-90 191.2 93.8)">RJ45 CONNECTOR</text>
<text x="41.8" y="99.3">51</text>
<text x="45.4" y="96.9">RMII_TX_EN</text>
<text x="45.4" y="100.4">RMII_TXD0</text>
<text x="74" y="96.9">PD11</text>
<text x="74" y="100.4">PD12</text>
<text x="80.4" y="99.3">59</text>
<text x="150.2" y="97.3">TX=1:1</text>
<text x="41.8" y="106.2">53</text>
<text x="41.8" y="102.7">52</text>
<text x="45.4" y="107.3">PB14</text>
<text x="45.4" y="103.8">RMII_TXD1</text>
<text x="74" y="107.3">PD14</text>
<text x="74" y="103.8">PD13</text>
<text x="80.4" y="106.2">61</text>
<text x="80.4" y="102.7">60</text>
<text x="41.8" y="109.6">54</text>
<text x="45.4" y="110.7">PB15</text>
<text x="74" y="110.7">PD15</text>
<text x="80.4" y="109.6">62</text>
<text x="80.4" y="113">97</text>
<text x="41.7" y="119.5">12</text>
<text x="75.3" y="117.5">PE1</text>
<text x="75.3" y="114">PE0</text>
<text x="80.4" y="116.4">98</text>
<text x="80.4" y="119.9">1</text>
<text x="41.6" y="122.9">13</text>
<text x="45.4" y="120.9">XI</text>
<text x="45.4" y="124.4">XO</text>
<text x="75.3" y="124.4">PE3</text>
<text x="75.3" y="120.9">PE2</text>
<text x="80.4" y="123.3">2</text>
<text x="41.6" y="129.8">94</text>
<text x="45.4" y="131.2">BOOT0</text>
<text x="75.3" y="127.8">PE4</text>
<text x="75.3" y="131.2">PE5</text>
<text x="80.4" y="126.7">3</text>
<text x="80.4" y="130.1">4</text>
<text x="176.7" y="131.2">DD2</text>
<text x="41.6" y="133.2">14</text>
<text x="45.4" y="134.6">NRST</text>
<text x="75.3" y="134.6">PE6</text>
<text x="80.4" y="137">38</text>
<text x="80.4" y="133.5">5</text>
<text x="162.7" y="135.3">3</text>
<text x="165.3" y="136.3">RXM</text>
<text x="184.1" y="136.3">CRS_DV</text>
<text x="193.5" y="135.3">15</text>
<text x="41.6" y="143.5">20</text>
<text x="75.3" y="138.1">PE7</text>
<text x="75.3" y="141.5">PE8</text>
<text x="80.4" y="143.8">40</text>
<text x="80.4" y="140.4">39</text>
<text x="162.7" y="138.7">4</text>
<text x="165.3" y="139.8">RXP</text>
<text x="186.8" y="143.2">RXD0</text>
<text x="193.5" y="142.2">13</text>
<text x="41.6" y="146.9">21</text>
<text x="45.4" y="144.9">VREF-</text>
<text x="45.4" y="148.3">VREF+</text>
<text x="74.2" y="148.3">PE10</text>
<text x="75.3" y="144.9">PE9</text>
<text x="80.4" y="147.2">41</text>
<text x="162.7" y="148.9">6</text>
<text x="162.7" y="145.5">5</text>
<text x="165.3" y="146.6">TXM</text>
<text x="186.8" y="146.6">RXD1</text>
<text x="193.5" y="148.9">17</text>
<text x="193.5" y="145.5">12</text>
<text x="41.6" y="153.8">73</text>
<text x="45.4" y="155.2">VCAP_2</text>
<text x="74.2" y="155.2">PE12</text>
<text x="74.2" y="151.8">PE11</text>
<text x="80.4" y="154.1">43</text>
<text x="80.4" y="150.7">42</text>
<text x="162.7" y="155.8">9</text>
<text x="165.3" y="150">TXP</text>
<text x="186.6" y="150">RXER</text>
<text x="193.5" y="155.8">20</text>
<text x="42.6" y="160.6">6</text>
<text x="74.2" y="158.6">PE13</text>
<text x="80.4" y="157.6">44</text>
<text x="80.4" y="161">45</text>
<text x="165.3" y="156.9">REXT</text>
<text x="187" y="160.4">TXD1</text>
<text x="187" y="156.9">TXD0</text>
<text x="193.5" y="159.3">21</text>
<text x="41.6" y="167.5">50</text>
<text x="45.4" y="162.1">VBAT</text>
<text x="74.2" y="165.4">PE15</text>
<text x="74.2" y="162.1">PE14</text>
<text x="80.4" y="164.4">46</text>
<text x="80.6" y="167.8">49</text>
<text x="161.7" y="166.1">14</text>
<text x="165.3" y="167.2">VDDIO</text>
<text x="186.8" y="163.7">TXEN</text>
<text x="193.5" y="162.6">19</text>
<text x="41.6" y="170.9">75</text>
<text x="45.4" y="172.3">VDD_2</text>
<text x="45.4" y="168.9">VDD_1</text>
<text x="71.5" y="168.9">VCAP_1</text>
<text x="72.9" y="172.3">VSS_2</text>
<text x="80.6" y="171.2">74</text>
<text x="162.7" y="169.5">2</text>
<text x="162.7" y="173">1</text>
<text x="165.3" y="170.6">VDDA_3.3</text>
<text x="187.6" y="170.6">MDC</text>
<text x="193.5" y="169.5">11</text>
<text x="193.5" y="173">10</text>
<text x="40.5" y="174.3">100</text>
<text x="41.6" y="177.7">28</text>
<text x="45.4" y="175.8">VDD_3</text>
<text x="45.4" y="179.2">VDD_4</text>
<text x="72.9" y="175.8">VSS_3</text>
<text x="72.9" y="179.2">VSS_4</text>
<text x="80.6" y="174.7">99</text>
<text x="80.6" y="178.1">27</text>
<text x="161.7" y="176.4">22</text>
<text x="165.3" y="174.1">VDD_1.2</text>
<text x="165.3" y="177.5">GND</text>
<text x="187" y="174.1">MDIO</text>
<text x="193.5" y="179.8">23</text>
<text x="41.6" y="184.6">22</text>
<text x="41.6" y="181.2">11</text>
<text x="45.4" y="182.6">VDD_5</text>
<text x="72.9" y="182.6">VSS_5</text>
<text x="80.6" y="184.9">19</text>
<text x="80.6" y="181.5">10</text>
<text x="186.1" y="184.3">INTRP</text>
<text x="187.2" y="180.8">LED0</text>
<text x="193.5" y="183.2">18</text>
<text x="45.4" y="186">VDDA</text>
<text x="71.6" y="186">VDD_12</text>
<text x="162.7" y="190.1">8</text>
<text x="162.7" y="186.7">7</text>
<text x="165.3" y="191.2">XI</text>
<text x="165.3" y="187.7">XO</text>
<text x="183.3" y="187.7">REF_CLK</text>
<text x="188.1" y="191.2">RST</text>
<text x="193.5" y="190.1">24</text>
<text x="193.5" y="186.7">16</text>
<text x="178.3" y="197.9" transform="rotate(-90 178.3 197.9)">25</text>
<text x="179.3" y="193.6" transform="rotate(-90 179.3 193.6)">GND</text>
</g>
</svg>
